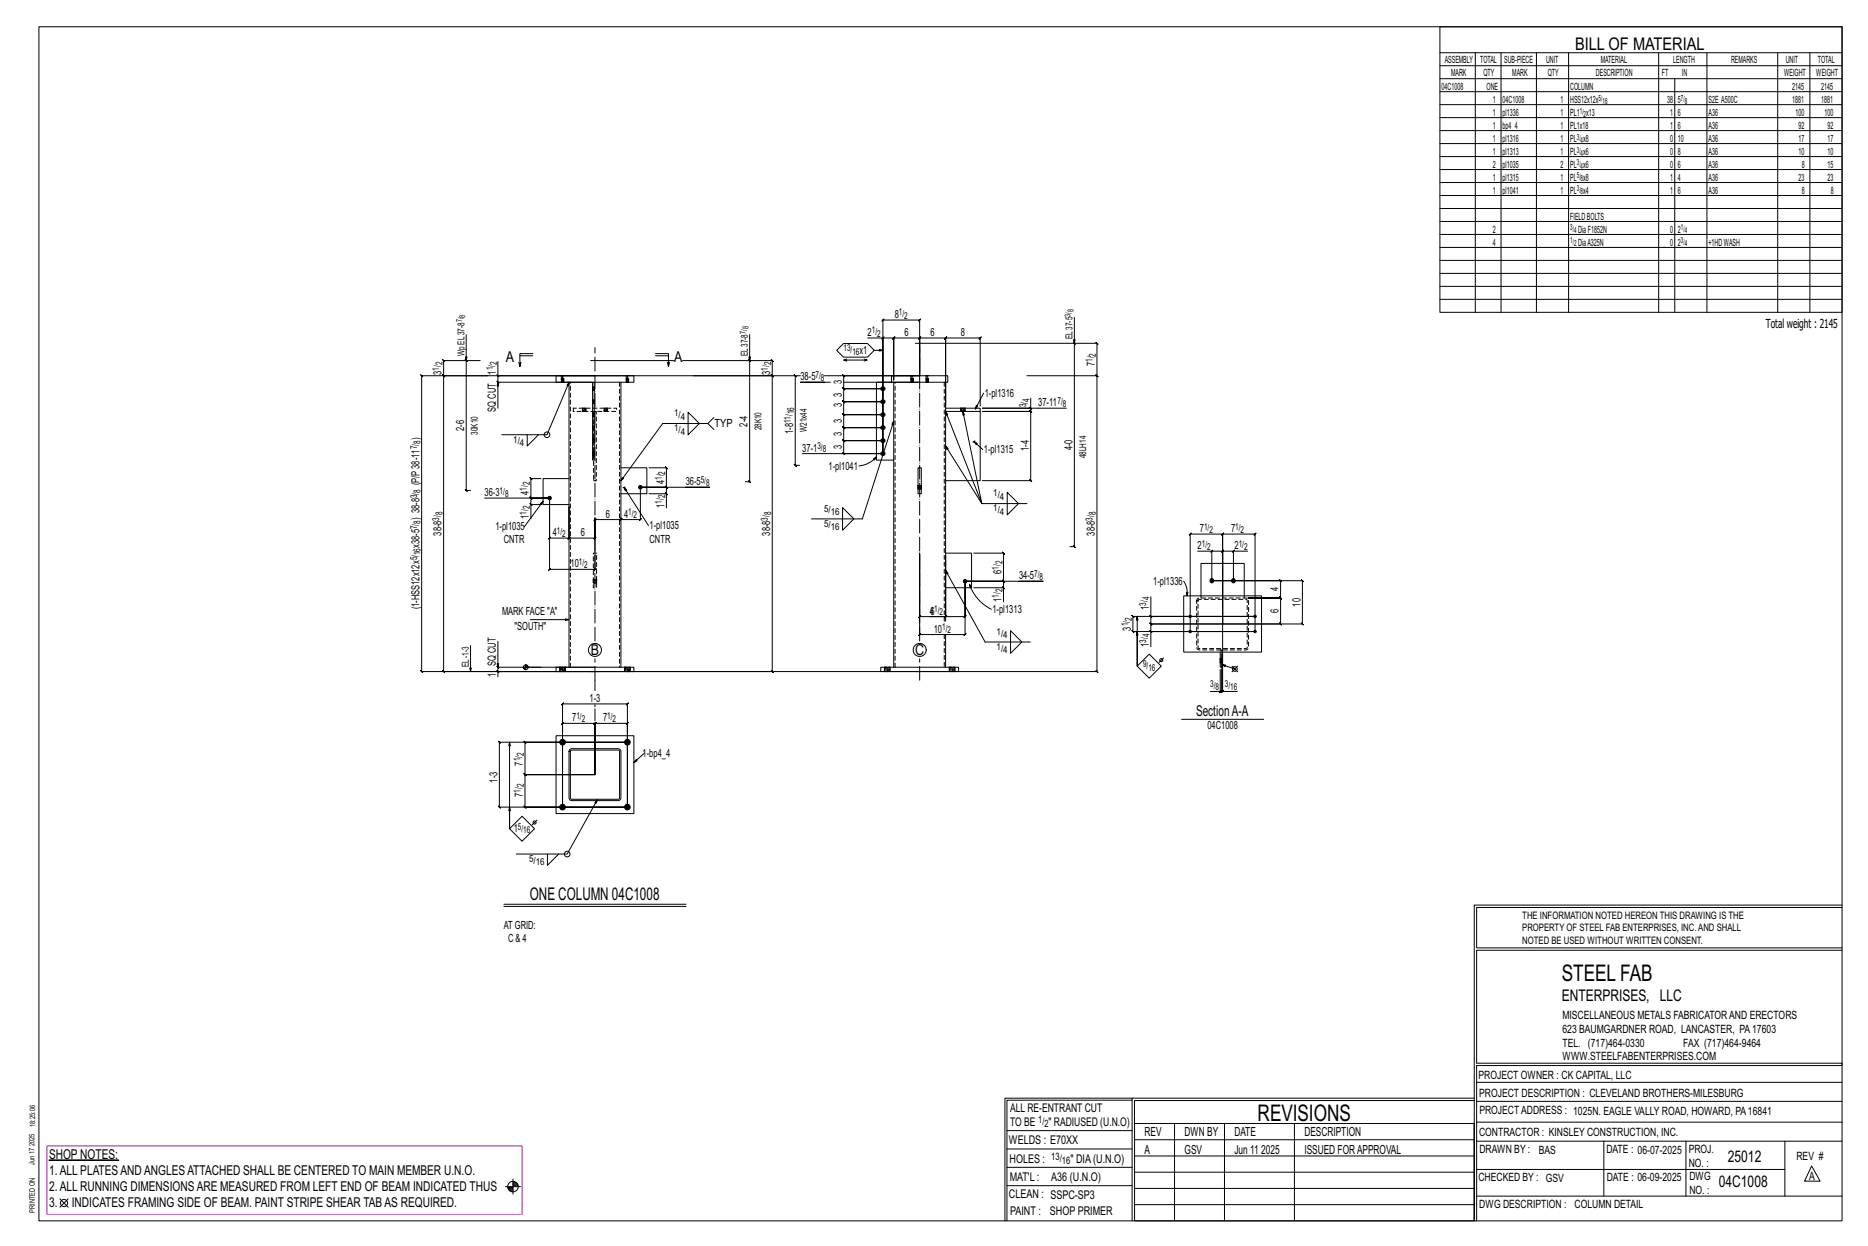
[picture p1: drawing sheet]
<svg xmlns="http://www.w3.org/2000/svg" width="914mm" height="610mm" viewBox="0 0 914 610" stroke-linecap="round" stroke-linejoin="round" font-family="sans-serif">
<g fill="#000" stroke="#000" stroke-width=".49">
<path d="M24 568h34z"/>
<circle cx="432" cy="190" r="1"/>
<circle cx="432" cy="196" r="1"/>
<circle cx="432" cy="203" r="1"/>
<circle cx="432" cy="209" r="1"/>
<circle cx="432" cy="215" r="1"/>
<circle cx="313" cy="238" r=".9"/>
<circle cx="432" cy="222" r="1"/>
<circle cx="269" cy="244" r=".9"/>
<circle cx="472" cy="284" r=".9"/>
<circle cx="593" cy="284" r="1"/>
<circle cx="604" cy="284" r="1"/>
<circle cx="583" cy="302" r=".6"/>
<circle cx="583" cy="309" r=".6"/>
<circle cx="614" cy="302" r=".6"/>
<circle cx="614" cy="309" r=".6"/>
<circle cx="275" cy="363" r="1.4"/>
<circle cx="307" cy="363" r="1.4"/>
<circle cx="275" cy="395" r="1.4"/>
<circle cx="307" cy="395" r="1.4"/>
</g>
<g fill="none" stroke="#000" stroke-width=".49">
<path d="M19 13h883v584h-883zM705 13h197v140h-197zM705 26h197M705 32h197M705 39h197M722 26v127M735 26v127M752 26v127M768 26v127M812 26v127M820 39v114M836 26v127"/>
<path d="M870 26v127M886 26v127M705 45h197M705 51h197M705 58h197M705 64h197M705 70h197M705 77h197M705 83h197M705 89h197M705 96h197M705 102h197"/>
<path d="M705 108h197M705 115h197M705 121h197M705 127h197M705 134h197M526 155v112h-1l1 1-2-1M705 140h197M705 146h197M228 176l1 1zM228 164v76v-1l1 1h-1h2M235 176h-18l1 1-1-1v8M244 177v7h47"/>
<path d="M254 177v2M254 174h7M261 173h-7v6l1-2M289 176h41M321 173h6v6l1-2M321 174h6M327 177v2M334 176h44l1 1-1-1v8M366 176l1 1zM367 164v72l-1-1 1 1h-2M410 171l3-3h12l3 3-3 4h-12zM414 176h-1"/>
<path d="M423 176h1l-1 1M424 176h-11l1 1M425 165h7v57v-65l1-1-1 1h18l1-1-1 1v27v-19h1l-1 1v-1h-13h1l-1 1v-1v21v-21h1l-1 1v-1h-5M428 171h4M432 165v1l1-1zM448 168h89l-1-1 1 1v16M525 167l1 1zM217 183l1 1zM239 184h-22v-1l1 1h-1v145v-1l1 1h-1h76M243 183l1 1zM244 184v3h-1l1 1v-1h46M244 187v13"/>
<path d="M275 184h.1M275 187h.1M276 184h.1M276 187h.1M290 187h1v38h-1zM290 187h-18v-3h38v3h-19M304 187v139M307 184h.1M307 187h.1M308 184h.1M308 187h.1M339 184h39v-1l1 1h-1v145v-1l1 1h-1h-89"/>
<path d="M378 183l1 1zM389 183l1 1zM389 184v44v-1l1 1h-1h2M392 184h-186v-1l1 1h-1v145v-1l1 1h-1h244M404 187h-12h14M404 184h46M413 187h37M436 184h28v3h-28zM436 187h-7v38h8M437 187v139M446 184h.1M446 187h.1"/>
<path d="M447 184h.1M447 187h.1M450 184h-37l-1-1 1 1v6h-1l1 1v-1h19h-19h-1l1 1v-1v7l-1-1 1 1h19h-19l-1-1 1 1v6l-1-1 1 1h19h-19l-1-1 1 1v6h-1l1 1v-1h19h-19h-1l1 1v-1v7l-1-1 1 1h19h-19l-1-1 1 1v6l-1-1 1 1h19h-39M450 184v-19v1l1-1h-1h13l-1 1 1-1v34v-34l-1 1 1-1h17l-1 1 1-1v34M453 184h.1M453 187h.1M454 184h.1M454 187h.1M463 200h17v1h-17l18 45-10-45M463 187v117M470 200h.1M472 200h.1"/>
<path d="M481 192l-4 8M503 184h34l-1-1 1 1v145l-1-1 1 1h-89M504 199l1 1zM505 200v1h-1l1 1v-1h-24h24h-1l1 1v-1v34h-1l1 1v-1h-24M505 195v5h-24h41M536 183l1 1zM246 213h22l11-26-1 2v-1l1-1v139M258 213v5l6-5M337 202l5 5-5 6zM347 207l2 3M349 204l-2 3h-23l-20 28M437 206l-15 48h-25"/>
<path d="M463 218l18 28h22M470 201h.1M472 201h.1M477 216l4 4M477 216h-1M477 216h.1M480 201v34h-17M265 234h-5h-1l1 1v-1v10l-1-1 1 1h9h-9l-1-1 1 1v3M279 234h-13v13h13M304 229h13v13h-13M305 238l12 19M305 238v1"/>
<path d="M306 238h-1M318 229h8v-1l1 1h-1v9l1 1-1-1h-13h13l1 1-1-1v4M336 238h11h-34v16h1l-1 1v-1h-9l-1 1 1-2v1l-1 1 1-1h-13h1l-1 1v-2M428 225l1-1-1 1zM429 224a13 13 0 0 1-9 4M449 238h.1M449 239h.1M449 229h2v13h-2zM451 238h.1M451 239h.1M237 244h32M259 246l1 1z"/>
<path d="M265 247h-5v7M266 245l-9 13M269 244v19v1l1-1h-1h10l-1 1 1-1v-15v15l-1 1 1-1h12v1l1-1h-1v-10v26l1-1-1 1h-22l1-1-1 1zM318 242h8v6M326 241l1 1zM412 248l6 6-6 5zM493 241l6 5-6 6zM463 271h13v17h-13M463 279l19 35h22M477 271h14v-1l1 1h-1v13l1 1-1-1h-19h19l1 1-1-1v4M586 270h7v14M593 270l1-1z"/>
<path d="M593 270h5l1-1-1 1v35h40v1l-1-1h1v-21v1l-1-1h1h-45h34h-1l1 1v-1v9l-1-1 1 1h-16h16l-1-1 1 1v12h-1l1 1v-1h-29v-35l1-1-1 1h6M604 270v-1l-1 1zM611 270h-7v14M290 285h.1M290 284h.1M292 285h.1M292 284h.1M472 284h39h-12M475 286l1 1-1 1zM475 286a21 21 0 0 0 10 12M477 288h14v6M491 287l1 1z"/>
<path d="M563 292v10h51h-59l-1-1 1 1v7l-1-1 1 1h59h-51v7M579 284l2 4v4M579 292h39v27h-39zM581 290h1l-1 2zM588 292v-16h21v16M230 316v13M244 314v12M260 303h19M455 302h17l1-1-1 1v-18v26h1l-1 1v-1h-22h1l-1 1v-1v-39v31l1-1-1 1h13v-30v30M463 302v-1l-1 1zM463 302h-1l1-1zM463 310v16"/>
<path d="M495 309l5 5-5 6zM557 302v24v-17M563 308l1 1zM563 301l1 1zM563 302v3l1 1-1-1h35M597 319v7h1v-7M598 305v-44h1l-1 1v-1h-15l-1 1 1-1v48M598 305h-35l1 1-1-1v4M598 305v-44v1l1-1h-1h16v1l1-1h-1v48M598 305v33h8M243 328l1 1zM256 326h9"/>
<path d="M256 327h1M257 327h.1M257 328h.1M257 325v3M257 326h2M257 326h1M257 325h1M272 326h38v3h-38zM274 326h.1M274 329h.1M277 326h.1M277 329h.1"/>
<path d="M291 329h-47v2M291 326h-47h-1l1 1v-1v3M306 326h.1M306 329h.1M309 326h.1M309 329h.1M431 326h38v3h-38zM433 326h.1M433 329h.1M436 326h.1M436 329h.1M465 326h.1"/>
<path d="M465 329h.1M467 326h.1M467 329h.1M557 326l6-6 5 6-5 6zM570 322l-3 2M597 339l1-1zM597 322h.1M597 324h.1M597 328v10h-5M598 339l1-1zM598 320v18v1l1-1h-1M598 325l6 2"/>
<path d="M598 328v10h1l-1 1v-1h-1M598 322h.1M598 324h.1M603 326l3 3M606 326l-3 3M272 360h38v38h-38zM275 345l1-1h-1h32v1l1-1h-1v51v-41l1-1-1 1h-16l1-1-1 1v25v-25l1-1-1 1h-16l1-1-1 1v41v-51zM578 352h41M244 363h63h-50h-1l1 1v-1v16h-1l1 1v-1h34h-34h-1l1 1v-1v16l-1-1 1 1h50h-63h1l-1-1v1v-32l1 1zM249 363v42v-10M279 367h25v24h-25zM279 367h24v24h-24z"/>
<path d="M315 368l-5 5M292 391l-14 27h-25M249 405l7-6 6 6-6 7zM263 401l-2 3M268 418v5l5-5M247 442h89M247 443h89M722 443v154M722 443h180M902 444h-179v20h179M902 465h-179v55h179v1h-179v76M554 538h-61v59"/>
<path d="M554 537h168M722 538h-167v13M723 539h179M723 530h179M493 553h61M555 550h167v47h-167zM555 558h167M575 550v47M599 550v47M634 550v47M723 549h179M723 558h179"/>
<path d="M785 558v27M825 558v27M874 558v27M251 577v7M251 579h2M251 580h3M251 578h2M493 571h61M493 562h61M555 573h167M555 566h167M723 572h151"/>
<path d="M887 570l4 8h-8zM29 587l4 4M33 587l-4 4M247 581h8M249 581h2M249 582h2M250 583h1M492 597v-60h62v60M493 580h61M555 589h167M555 581h167M723 585h179"/>
<circle cx="268" cy="213" r="1.4"/>
<circle cx="291" cy="318" r="3"/>
<circle cx="450" cy="318" r="3"/>
<circle cx="257" cy="326" r="1.2"/>
<circle cx="568" cy="323" r=".7"/>
<circle cx="604" cy="327" r="1.2"/>
<circle cx="262" cy="402" r=".8"/>
<circle cx="278" cy="418" r="1.4"/>
<circle cx="31" cy="589" r="1.8"/>
<circle cx="251" cy="581" r="2.6"/>
</g>
<path d="M23 561h233v33h-233z" fill="none" stroke="#f0f" stroke-width=".5"/>
<g fill="none" stroke="#000" stroke-width=".49" stroke-dasharray="2 1.4">
<path d="M275 184h.1M275 184v3M275 187h.1M275 187v-3M275 184v3zM275 187l1-3M275 184h1M276 187v-3M276 187h.1M281 200h21v1h-21zM285 200v1zM285 200h.1"/>
<path d="M286 200l-1 1M286 200v1M287 200v1M290 191h1zM290 191h.1M290 191h1M290 190h1M290 189h1M290 197h1zM290 197h.1M290 197h1M290 196h1"/>
<path d="M291 191l-1-1 1 1M291 197h-1h1M296 200v1zM296 200h.1M296 200v1M297 200v1M303 187v139M307 184h.1M307 184v3M307 187h.1M307 187v-3M307 184v3z"/>
<path d="M307 187l1-3M308 187v-3M308 187h.1M446 184h.1M446 184v3M446 187h.1M446 187v-3M446 184v3zM446 187l1-3M446 184h1M447 187v-3M447 187h.1"/>
<path d="M453 184h.1M453 184v3M453 187h.1M453 187v-3M454 184v3zM454 187v-3M454 184h.1M454 187h.1M462 187v117M470 200v1M470 200h.1M471 200l-1 1"/>
<path d="M471 200v1M472 200v1M472 200h.1M286 201v-1l-1 1M290 204h1zM290 204v-1M290 203l1 1M290 203h1M290 202h1M290 210h1zM290 210h.1M290 210h1"/>
<path d="M290 209h1M290 208h1M290 216h1zM290 216h.1M290 216h1M290 215h1M291 201h1v34h-1zM291 203h-1h1M291 210l-1-1 1 1M291 216h-1h1M296 201l1-1-1 1M471 201l1-1-1 1"/>
<path d="M472 201h.1M472 201v-1M290 223h1zM290 223h.1M290 222l1 1M290 222h1M290 221h1M291 222h-1l1 1M449 238h2zM449 238h2M449 238h.1M449 239h.1"/>
<path d="M449 239h2M449 238l2 1M451 238h-2M451 238h.1M451 238v1M290 271h2v17h-2zM290 284l2 1zM290 285h.1M290 284h.1M290 285h2M292 284h-2M292 285h-2"/>
<path d="M292 285h.1M292 284h.1M586 293h25v25h-25zM587 293h23v24h-23zM588 292v1M609 292v1M462 310v16M598 319v-1h-1v1M274 326v3M274 326h.1M275 326h-1v3M275 326h1v3h-1z"/>
<path d="M275 326v3h-1M275 329h.1M276 326v3M277 326h.1M277 329h.1M277 329v-3M279 326v-139M306 326v3M306 326h.1M307 326h-1v3M307 326h1v3h-1zM307 326v3h-1"/>
<path d="M307 329h.1M308 326v3M308 326h1M309 329h-1M309 329v-3M433 326v3M433 326h.1M434 326h-1v3M434 326h1v3h-1zM434 326v3h-1M434 329h.1M435 326v3"/>
<path d="M436 326h.1M436 329h.1M436 329v-3M438 326v-139M465 326v3M465 326h.1M466 326h-1v3M466 326h1v3h-1zM466 326v3h-1M466 329h.1M467 326v3M467 326h.1"/>
<path d="M467 329h.1M467 329v-3M597 323h1M597 322h1M597 322h.1M597 324h.1M597 324h1M597 323l1 1M598 322h-1M598 322h.1M598 323h-1l1 1M279 368h.1"/>
</g>
<path d="M291 314v-144M450 314v-144M291 333v-11M450 333v-11" fill="none" stroke="#000" stroke-width=".49" stroke-dasharray="6.8 1 0 1"/>
<path d="M291 338v-5M291 379v-35" fill="none" stroke="#000" stroke-width=".49" stroke-dasharray="5.8 1 1 1"/>
<g font-size="11.2">
<text x="764" y="480">STEEL FAB</text>
<text x="616" y="548">REVISIONS</text>
</g>
<g font-size="8.6">
<text x="771" y="24">BILL OF MATERIAL</text>
<text x="259" y="440">ONE COLUMN 04C1008</text>
</g>
<g font-size="7.9">
<text x="765" y="490">ENTERPRISES, LLC</text>
<text x="846" y="569">25012</text>
<text x="841" y="581">04C1008</text>
</g>
<g font-size="7.3">
<text x="248" y="177">A</text>
<text x="330" y="177">A</text>
<text x="289" y="320">B</text>
<text x="448" y="320">C</text>
<text x="586" y="350">SectionA-A</text>
</g>
<g font-size="6.6">
<text x="24" y="567">SHOP NOTES:</text>
<text x="24" y="575">1.ALL PLATESANDANGLESATTACHED SHALL BE CENTERED TO MAIN MEMBER U.N.O.</text>
<text x="24" y="583">2.ALL RUNNING DIMENSIONSARE MEASURED FROM LEFT END OF BEAM INDICATED THUS</text>
<text x="24" y="591">3.</text>
<text x="35" y="591">INDICATES FRAMING SIDE OF BEAM. PAINT STRIPE SHEAR TABAS REQUIRED.</text>
</g>
<g font-size="6.1">
<text x="864" y="161">Total weight : 2145</text>
<text x="560" y="556">REV</text>
<text x="580" y="556">DWN BY</text>
<text x="604" y="556">DATE</text>
<text x="639" y="556">DESCRIPTION</text>
<text x="560" y="564">A</text>
<text x="580" y="564">GSV</text>
<text x="604" y="564">Jun 11</text>
<text x="617" y="564">2025</text>
<text x="639" y="564">ISSUED FORAPPROVAL</text>
</g>
<g font-size="5.9">
<text x="494" y="560">WELDS : E70XX</text>
<text x="494" y="569">HOLES :</text>
<text x="524" y="569">&quot; DIA(U.N.O)</text>
<text x="494" y="578">MAT'L :</text>
<text x="515" y="578">A36 (U.N.O)</text>
<text x="494" y="586">CLEAN : SSPC-SP3</text>
<text x="495" y="595">PAINT :</text>
<text x="514" y="595">SHOP PRIMER</text>
</g>
<g font-size="5.8">
<text x="494" y="544">ALL RE-ENTRANT CUT</text>
<text x="494" y="551">TO BE</text>
<text x="513" y="551">&quot; RADIUSED (U.N.O)</text>
</g>
<g font-size="5.6">
<text x="765" y="499">MISCELLANEOUS METALS FABRICATORAND ERECTORS</text>
<text x="765" y="505">623 BAUMGARDNER ROAD, LANCASTER, PA17603</text>
<text x="765" y="512">TEL. (717)464-0330</text>
<text x="824" y="512">FAX (717)464-9464</text>
<text x="765" y="519">WWW.STEELFABENTERPRISES.COM</text>
<text x="724" y="528">PROJECT OWNER : CK CAPITAL, LLC</text>
<text x="724" y="537">PROJECT DESCRIPTION : CLEVELAND BROTHERS-MILESBURG</text>
<text x="724" y="545">PROJECTADDRESS : 1025N. EAGLE VALLY ROAD, HOWARD, PA16841</text>
<text x="724" y="556">CONTRACTOR : KINSLEY CONSTRUCTION, INC.</text>
<text x="724" y="564">DRAWN BY :</text>
<text x="753" y="564">BAS</text>
<text x="786" y="564">DATE : 06-07-2025</text>
<text x="827" y="564">PROJ.</text>
<text x="879" y="568">REV #</text>
<text x="827" y="571">NO. :</text>
<text x="724" y="578">CHECKED BY : GSV</text>
<text x="787" y="578">DATE : 06-09-2025</text>
<text x="827" y="578">DWG</text>
<text x="886" y="578">A</text>
<text x="827" y="584">NO. :</text>
<text x="724" y="591">DWG DESCRIPTION : COLUMN DETAIL</text>
</g>
<g font-size="5.5">
<text x="438" y="156">8</text>
<text x="425" y="164">2</text>
<text x="443" y="164">6</text>
<text x="456" y="164">6</text>
<text x="470" y="164">8</text>
<text x="421" y="173">x1</text>
<text x="536" y="179" transform="rotate(-90 536 179)">7</text>
<text x="216" y="183" transform="rotate(-90 216 183)">3</text>
<text x="243" y="183" transform="rotate(-90 243 183)">1</text>
<text x="377" y="183" transform="rotate(-90 377 183)">3</text>
<text x="392" y="186">38-5</text>
<text x="412" y="188" transform="rotate(-90 412 188)">3</text>
<text x="412" y="194" transform="rotate(-90 412 194)">3</text>
<text x="482" y="194">1-pl1316</text>
<text x="243" y="201" transform="rotate(-90 243 201)">SQ CUT</text>
<text x="412" y="199" transform="rotate(-90 412 199)">3</text>
<text x="508" y="199">37-11</text>
<text x="350" y="209">TYP</text>
<text x="366" y="209" transform="rotate(-90 366 209)">2-4</text>
<text x="412" y="207" transform="rotate(-90 412 207)">3</text>
<text x="205" y="215" transform="rotate(-90 205 215)">)</text>
<text x="227" y="211" transform="rotate(-90 227 211)">2-6</text>
<text x="388" y="212" transform="rotate(-90 388 212)">1-8</text>
<text x="412" y="213" transform="rotate(-90 412 213)">3</text>
<text x="393" y="221">37-1</text>
<text x="412" y="220" transform="rotate(-90 412 220)">3</text>
<text x="482" y="222">1-pl1315</text>
<text x="504" y="221" transform="rotate(-90 504 221)">1-4</text>
<text x="525" y="220" transform="rotate(-90 525 220)">4-0</text>
<text x="406" y="230">1-pl1041</text>
<text x="205" y="237" transform="rotate(-90 205 237)">(P/P38-11</text>
<text x="325" y="237" transform="rotate(-90 325 237)">4</text>
<text x="336" y="237">36-5</text>
<text x="237" y="243">36-3</text>
<text x="259" y="242" transform="rotate(-90 259 242)">4</text>
<text x="325" y="248" transform="rotate(-90 325 248)">1</text>
<text x="205" y="255" transform="rotate(-90 205 255)">) 38-8</text>
<text x="259" y="254" transform="rotate(-90 259 254)">1</text>
<text x="297" y="253">6</text>
<text x="305" y="253">4</text>
<text x="216" y="262" transform="rotate(-90 216 262)">38-8</text>
<text x="242" y="259">1-pl1035</text>
<text x="271" y="262">4</text>
<text x="284" y="262">6</text>
<text x="318" y="259">1-pl1035</text>
<text x="377" y="262" transform="rotate(-90 377 262)">38-8</text>
<text x="536" y="262" transform="rotate(-90 536 262)">38-8</text>
<text x="587" y="260">7</text>
<text x="603" y="260">7</text>
<text x="205" y="268" transform="rotate(-90 205 268)">x38-5</text>
<text x="247" y="266">CNTR</text>
<text x="318" y="266">CNTR</text>
<text x="586" y="269">2</text>
<text x="604" y="269">2</text>
<text x="279" y="278">10</text>
<text x="490" y="281" transform="rotate(-90 490 281)">6</text>
<text x="499" y="283">34-5</text>
<text x="565" y="286">1-pl1336</text>
<text x="626" y="289" transform="rotate(-90 626 289)">4</text>
<text x="205" y="298" transform="rotate(-90 205 298)">(1-HSS12x12x</text>
<text x="490" y="294" transform="rotate(-90 490 294)">1</text>
<text x="562" y="298" transform="rotate(-90 562 298)">1</text>
<text x="626" y="300" transform="rotate(-90 626 300)">6</text>
<text x="637" y="297" transform="rotate(-90 637 297)">10</text>
<text x="246" y="301">MARK FACE &quot;A&quot;</text>
<text x="455" y="301">4</text>
<text x="456" y="301">6</text>
<text x="486" y="300">1-pl1313</text>
<text x="252" y="308">&quot;SOUTH&quot;</text>
<text x="457" y="309">10</text>
<text x="554" y="308" transform="rotate(-90 554 308)">3</text>
<text x="562" y="316" transform="rotate(-90 562 316)">1</text>
<text x="243" y="326" transform="rotate(-90 243 326)">SQ CUT</text>
<text x="243" y="331" transform="rotate(-90 243 331)">1</text>
<text x="289" y="343">1-3</text>
<text x="280" y="353">7</text>
<text x="295" y="353">7</text>
<text x="591" y="357">04C1008</text>
<text x="315" y="370">1-bp4_4</text>
<text x="256" y="375" transform="rotate(-90 256 375)">7</text>
<text x="243" y="383" transform="rotate(-90 243 383)">1-3</text>
<text x="256" y="390" transform="rotate(-90 256 390)">7</text>
<text x="251" y="407">1</text>
<text x="247" y="455">AT GRID:</text>
<text x="249" y="461">C &amp; 4</text>
</g>
<g font-size="5">
<text x="745" y="450">THE INFORMATION NOTED HEREON THIS DRAWING IS THE</text>
<text x="745" y="456">PROPERTY OF STEEL FAB ENTERPRISES, INC.AND SHALL</text>
<text x="745" y="462">NOTED BE USED WITHOUT WRITTEN CONSENT.</text>
<text x="508" y="550">1/</text>
<text x="511" y="551">2</text>
<text x="515" y="568">13/</text>
<text x="520" y="570">16</text>
</g>
<g font-size="4.9">
<text x="707" y="31">ASSEMBLY</text>
<text x="725" y="31">TOTAL</text>
<text x="736" y="31">SUB-PIECE</text>
<text x="757" y="31">UNIT</text>
<text x="784" y="31">MATERIAL</text>
<text x="819" y="31">LENGTH</text>
<text x="847" y="31">REMARKS</text>
<text x="874" y="31">UNIT</text>
<text x="890" y="31">TOTAL</text>
<text x="710" y="37">MARK</text>
<text x="726" y="37">QTY</text>
<text x="740" y="37">MARK</text>
<text x="758" y="37">QTY</text>
<text x="781" y="37">DESCRIPTION</text>
<text x="814" y="37">FT</text>
<text x="823" y="37">IN</text>
<text x="873" y="37">WEIGHT</text>
<text x="889" y="37">WEIGHT</text>
<text x="706" y="44">04C1008</text>
<text x="728" y="44">ONE</text>
<text x="769" y="44">COLUMN</text>
<text x="877" y="44">2145</text>
<text x="891" y="44">2145</text>
<text x="731" y="50">1</text>
<text x="736" y="50">04C1008</text>
<text x="764" y="50">1</text>
<text x="769" y="50">HSS12x12x</text>
<text x="816" y="50">38</text>
<text x="821" y="50">5</text>
<text x="836" y="50">S2E A500C</text>
<text x="877" y="50">1881</text>
<text x="891" y="50">1881</text>
<text x="731" y="57">1</text>
<text x="736" y="57">pl1336</text>
<text x="764" y="57">1</text>
<text x="769" y="57">PL1 x13</text>
<text x="818" y="57">1</text>
<text x="821" y="57">6</text>
<text x="836" y="57">A36</text>
<text x="879" y="57">100</text>
<text x="893" y="57">100</text>
<text x="731" y="63">1</text>
<text x="736" y="63">bp4_4</text>
<text x="764" y="63">1</text>
<text x="769" y="63">PL1x18</text>
<text x="818" y="63">1</text>
<text x="821" y="63">6</text>
<text x="836" y="63">A36</text>
<text x="880" y="63">92</text>
<text x="895" y="63">92</text>
<text x="731" y="69">1</text>
<text x="736" y="69">pl1316</text>
<text x="764" y="69">1</text>
<text x="769" y="69">PL x8</text>
<text x="818" y="69">0</text>
<text x="821" y="69">10</text>
<text x="836" y="69">A36</text>
<text x="880" y="69">17</text>
<text x="895" y="69">17</text>
<text x="731" y="76">1</text>
<text x="736" y="76">pl1313</text>
<text x="764" y="76">1</text>
<text x="769" y="76">PL x6</text>
<text x="818" y="76">0</text>
<text x="821" y="76">8</text>
<text x="836" y="76">A36</text>
<text x="880" y="76">10</text>
<text x="895" y="76">10</text>
<text x="731" y="82">2</text>
<text x="736" y="82">pl1035</text>
<text x="764" y="82">2</text>
<text x="769" y="82">PL x6</text>
<text x="818" y="82">0</text>
<text x="821" y="82">6</text>
<text x="836" y="82">A36</text>
<text x="882" y="82">8</text>
<text x="895" y="82">15</text>
<text x="731" y="88">1</text>
<text x="736" y="88">pl1315</text>
<text x="764" y="88">1</text>
<text x="769" y="88">PL x8</text>
<text x="818" y="88">1</text>
<text x="821" y="88">4</text>
<text x="836" y="88">A36</text>
<text x="880" y="88">23</text>
<text x="895" y="88">23</text>
<text x="731" y="95">1</text>
<text x="736" y="95">pl1041</text>
<text x="764" y="95">1</text>
<text x="769" y="95">PL x4</text>
<text x="818" y="95">1</text>
<text x="821" y="95">6</text>
<text x="836" y="95">A36</text>
<text x="882" y="95">8</text>
<text x="896" y="95">8</text>
<text x="769" y="107">FIELDBOLTS</text>
<text x="731" y="114">2</text>
<text x="772" y="114">DiaF1852N</text>
<text x="818" y="114">0</text>
<text x="821" y="114">2</text>
<text x="731" y="120">4</text>
<text x="772" y="120">DiaA325N</text>
<text x="818" y="120">0</text>
<text x="821" y="120">2</text>
<text x="836" y="120">+1HDWASH</text>
</g>
<g font-size="4.7">
<text x="440" y="154">1/</text>
<text x="443" y="156">2</text>
<text x="427" y="163">1/</text>
<text x="429" y="165">2</text>
<text x="525" y="166" transform="rotate(-90 525 166)">EL37-5</text>
<text x="413" y="172">13/</text>
<text x="417" y="174">16</text>
<text x="217" y="179" transform="rotate(-90 217 179)">2</text>
<text x="227" y="174" transform="rotate(-90 227 174)">Wp EL37-8</text>
<text x="243" y="179" transform="rotate(-90 243 179)">2</text>
<text x="366" y="174" transform="rotate(-90 366 174)">EL37-8</text>
<text x="377" y="179" transform="rotate(-90 377 179)">2</text>
<text x="535" y="177" transform="rotate(-90 535 177)">1/</text>
<text x="536" y="174" transform="rotate(-90 536 174)">2</text>
<text x="215" y="181" transform="rotate(-90 215 181)">1/</text>
<text x="241" y="181" transform="rotate(-90 241 181)">1/</text>
<text x="376" y="181" transform="rotate(-90 376 181)">1/</text>
<text x="399" y="185">7/</text>
<text x="402" y="186">8</text>
<text x="504" y="197" transform="rotate(-90 504 197)">4</text>
<text x="518" y="197">7/</text>
<text x="330" y="204">1/</text>
<text x="389" y="203" transform="rotate(-90 389 203)">16</text>
<text x="502" y="199" transform="rotate(-90 502 199)">3/</text>
<text x="520" y="199">8</text>
<text x="333" y="205">4</text>
<text x="387" y="207" transform="rotate(-90 387 207)">11/</text>
<text x="234" y="213" transform="rotate(-90 234 213)">30K10</text>
<text x="330" y="211">1/</text>
<text x="333" y="213">4</text>
<text x="373" y="211" transform="rotate(-90 373 211)">28K10</text>
<text x="395" y="211" transform="rotate(-90 395 211)">W21x44</text>
<text x="204" y="220" transform="rotate(-90 204 220)">7/</text>
<text x="206" y="217" transform="rotate(-90 206 217)">8</text>
<text x="251" y="217">1/</text>
<text x="255" y="218">4</text>
<text x="400" y="220">3/</text>
<text x="403" y="221">8</text>
<text x="532" y="224" transform="rotate(-90 532 224)">48LH14</text>
<text x="326" y="232" transform="rotate(-90 326 232)">2</text>
<text x="259" y="237" transform="rotate(-90 259 237)">2</text>
<text x="324" y="235" transform="rotate(-90 324 235)">1/</text>
<text x="343" y="236">5/</text>
<text x="346" y="238">8</text>
<text x="204" y="244" transform="rotate(-90 204 244)">3/</text>
<text x="206" y="241" transform="rotate(-90 206 241)">8</text>
<text x="245" y="241">1/</text>
<text x="247" y="243">8</text>
<text x="258" y="240" transform="rotate(-90 258 240)">1/</text>
<text x="326" y="244" transform="rotate(-90 326 244)">2</text>
<text x="486" y="243">1/</text>
<text x="489" y="245">4</text>
<text x="258" y="252" transform="rotate(-90 258 252)">1/</text>
<text x="259" y="249" transform="rotate(-90 259 249)">2</text>
<text x="308" y="252">1/</text>
<text x="324" y="246" transform="rotate(-90 324 246)">1/</text>
<text x="403" y="250">5/</text>
<text x="486" y="250">1/</text>
<text x="489" y="252">4</text>
<text x="206" y="256" transform="rotate(-90 206 256)">8</text>
<text x="215" y="255" transform="rotate(-90 215 255)">3/</text>
<text x="217" y="252" transform="rotate(-90 217 252)">8</text>
<text x="310" y="254">2</text>
<text x="376" y="255" transform="rotate(-90 376 255)">3/</text>
<text x="377" y="252" transform="rotate(-90 377 252)">8</text>
<text x="403" y="258">5/</text>
<text x="407" y="252">16</text>
<text x="535" y="255" transform="rotate(-90 535 255)">3/</text>
<text x="536" y="252" transform="rotate(-90 536 252)">8</text>
<text x="204" y="259" transform="rotate(-90 204 259)">7/</text>
<text x="273" y="261">1/</text>
<text x="275" y="263">2</text>
<text x="407" y="259">16</text>
<text x="589" y="259">1/</text>
<text x="592" y="261">2</text>
<text x="605" y="259">1/</text>
<text x="607" y="261">2</text>
<text x="588" y="267">1/</text>
<text x="591" y="269">2</text>
<text x="606" y="267">1/</text>
<text x="609" y="269">2</text>
<text x="204" y="274" transform="rotate(-90 204 274)">5/</text>
<text x="206" y="272" transform="rotate(-90 206 272)">16</text>
<text x="283" y="276">1/</text>
<text x="286" y="278">2</text>
<text x="489" y="279" transform="rotate(-90 489 279)">1/</text>
<text x="491" y="276" transform="rotate(-90 491 276)">2</text>
<text x="506" y="282">7/</text>
<text x="509" y="284">8</text>
<text x="489" y="292" transform="rotate(-90 489 292)">1/</text>
<text x="491" y="290" transform="rotate(-90 491 290)">2</text>
<text x="563" y="294" transform="rotate(-90 563 294)">4</text>
<text x="457" y="299">1/</text>
<text x="561" y="296" transform="rotate(-90 561 296)">3/</text>
<text x="460" y="301">2</text>
<text x="554" y="304" transform="rotate(-90 554 304)">2</text>
<text x="461" y="308">1/</text>
<text x="464" y="310">2</text>
<text x="488" y="311">1/</text>
<text x="552" y="306" transform="rotate(-90 552 306)">1/</text>
<text x="563" y="312" transform="rotate(-90 563 312)">4</text>
<text x="488" y="318">1/</text>
<text x="491" y="312">4</text>
<text x="561" y="314" transform="rotate(-90 561 314)">3/</text>
<text x="491" y="320">4</text>
<text x="229" y="326" transform="rotate(-90 229 326)">EL-1-3</text>
<text x="560" y="326">9/</text>
<text x="562" y="328">16</text>
<text x="592" y="336">3/</text>
<text x="595" y="338">8</text>
<text x="600" y="336">3/</text>
<text x="602" y="338">16</text>
<text x="282" y="352">1/</text>
<text x="285" y="353">2</text>
<text x="297" y="352">1/</text>
<text x="300" y="353">2</text>
<text x="256" y="370" transform="rotate(-90 256 370)">2</text>
<text x="255" y="372" transform="rotate(-90 255 372)">1/</text>
<text x="255" y="388" transform="rotate(-90 255 388)">1/</text>
<text x="256" y="385" transform="rotate(-90 256 385)">2</text>
<text x="254" y="406">5/</text>
<text x="256" y="408">16</text>
<text x="259" y="422">5/</text>
<text x="262" y="423">16</text>
</g>
<g font-size="4.2">
<text x="783" y="49">5/</text>
<text x="784" y="51">16</text>
<text x="823" y="49">7/</text>
<text x="825" y="51">8</text>
<text x="773" y="56">1/</text>
<text x="775" y="57">2</text>
<text x="772" y="68">3/</text>
<text x="774" y="70">4</text>
<text x="772" y="75">3/</text>
<text x="774" y="76">4</text>
<text x="772" y="81">3/</text>
<text x="774" y="82">4</text>
<text x="772" y="87">5/</text>
<text x="774" y="89">8</text>
<text x="772" y="94">3/</text>
<text x="774" y="95">8</text>
<text x="769" y="113">3/</text>
<text x="823" y="113">1/</text>
<text x="769" y="119">1/</text>
<text x="770" y="114">4</text>
<text x="823" y="119">3/</text>
<text x="825" y="114">4</text>
<text x="770" y="121">2</text>
<text x="825" y="121">4</text>
</g>
<g font-size="4">
<text x="228" y="156" transform="rotate(-90 228 156)">8</text>
<text x="524" y="155" transform="rotate(-90 524 155)">3/</text>
<text x="525" y="153" transform="rotate(-90 525 153)">8</text>
<text x="226" y="158" transform="rotate(-90 226 158)">7/</text>
<text x="366" y="161" transform="rotate(-90 366 161)">8</text>
<text x="365" y="163" transform="rotate(-90 365 163)">7/</text>
</g>
<g font-size="3.7">
<text x="17" y="551" transform="rotate(-90 17 551)">18:25:06</text>
<text x="17" y="561" transform="rotate(-90 17 561)">2025</text>
<text x="17" y="570" transform="rotate(-90 17 570)">Jun 17</text>
<text x="17" y="593" transform="rotate(-90 17 593)">PRINTED ON</text>
</g>
</svg>
